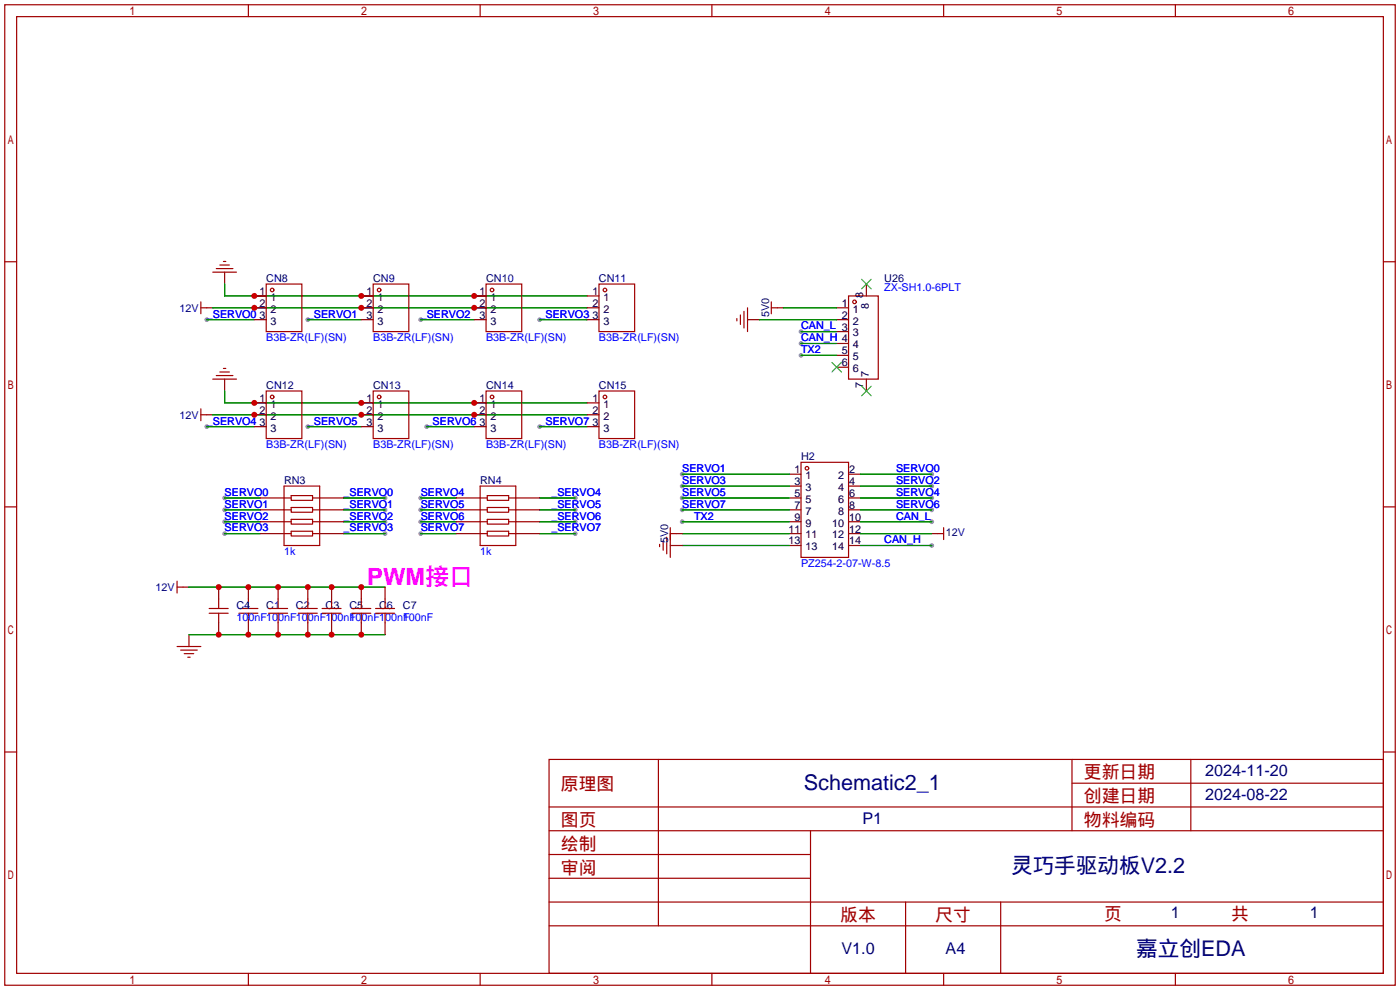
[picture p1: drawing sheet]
<svg xmlns="http://www.w3.org/2000/svg" width="299mm" height="212mm" viewBox="0 0 299 212" stroke-linecap="round" stroke-linejoin="round" font-family="sans-serif">
<g fill="#999">
<circle cx="44.2" cy="68.3" r=".51"/>
<circle cx="44.2" cy="91.2" r=".51"/>
<circle cx="65.8" cy="68.3" r=".51"/>
<circle cx="89.9" cy="68.3" r=".51"/>
<circle cx="115.3" cy="68.3" r=".51"/>
<circle cx="65.8" cy="91.2" r=".51"/>
<circle cx="91.2" cy="91.2" r=".51"/>
<circle cx="115.3" cy="91.2" r=".51"/>
<circle cx="82.3" cy="106.4" r=".51"/>
<circle cx="48" cy="109" r=".51"/>
<circle cx="82.3" cy="109" r=".51"/>
<circle cx="48" cy="111.5" r=".51"/>
<circle cx="82.3" cy="111.5" r=".51"/>
<circle cx="48" cy="114" r=".51"/>
<circle cx="82.3" cy="114" r=".51"/>
<circle cx="89.9" cy="106.4" r=".51"/>
<circle cx="122.9" cy="106.4" r=".51"/>
<circle cx="89.9" cy="109" r=".51"/>
<circle cx="122.9" cy="109" r=".51"/>
<circle cx="89.9" cy="111.5" r=".51"/>
<circle cx="122.9" cy="111.5" r=".51"/>
<circle cx="89.9" cy="114" r=".51"/>
<circle cx="122.9" cy="114" r=".51"/>
<circle cx="48" cy="106.4" r=".51"/>
<circle cx="171.2" cy="70.9" r=".51"/>
<circle cx="171.2" cy="73.4" r=".51"/>
<circle cx="171.2" cy="75.9" r=".51"/>
<circle cx="199.1" cy="111.5" r=".51"/>
<circle cx="199.1" cy="109" r=".51"/>
<circle cx="199.1" cy="106.4" r=".51"/>
<circle cx="199.1" cy="103.9" r=".51"/>
<circle cx="199.1" cy="101.3" r=".51"/>
<circle cx="145.8" cy="109" r=".51"/>
<circle cx="145.8" cy="106.4" r=".51"/>
<circle cx="145.8" cy="103.9" r=".51"/>
<circle cx="145.8" cy="101.3" r=".51"/>
<circle cx="145.8" cy="111.5" r=".51"/>
<circle cx="199.1" cy="116.6" r=".51"/>
</g>
<g fill="none" stroke="#a10000" stroke-width=".25">
<path d="M1 1h297.2v209.6h-297.2zM3.6 3.6h292.1v204.4h-292.1zM53.1 1v2.6M102.6 1v2.6M152.1 1v2.6M201.7 1v2.6M251.2 1v2.6M1 55.9h2.6M45.5 58.2h5M46.2 57.4h3.6M47 56.6h2M47.8 55.9h.5"/>
<path d="M295.7 55.9h2.5M42.9 64.5v2.6M42.9 65.8h1.3M47 79.5h2M47.8 78.7h.5M56.9 60.7h7.6v10.2h-7.6zM79.8 60.7h7.6v10.2h-7.6zM103.9 60.7h7.6v10.2h-7.6zM128 60.7h7.6v10.2h-7.6zM157.5 68.1v.5M158.2 67.3v2M159 66.5v3.6"/>
<path d="M159.8 65.8v5.1M164.8 65.8h1.3M164.8 64.5v2.6M181.4 63.2h6.3v17.8h-6.3zM42.9 87.4v2.5M42.9 88.6h1.3M45.5 81h5M46.2 80.3h3.6M56.9 83.6h7.6v10.1h-7.6zM79.8 83.6h7.6v10.1h-7.6zM103.9 83.6h7.6v10.1h-7.6zM128 83.6h7.6v10.1h-7.6z"/>
<path d="M171.2 98.8h10.2v20.3h-10.2zM1 108.3h2.6M60.7 114h1.5M60.7 103.9h7.6v12.7h-7.6zM60.7 106.4h1.5M60.7 111.5h1.5M60.7 109h1.5M62.2 105.9h4.6v1h-4.6zM62.2 108.5h4.6v1h-4.6zM62.2 111h4.6v1h-4.6zM62.2 113.5h4.6v1.1h-4.6zM66.8 114h1.5"/>
<path d="M66.8 106.4h1.5M66.8 111.5h1.5M66.8 109h1.5M102.6 103.9h7.6v12.7h-7.6zM102.6 114h1.5M102.6 106.4h1.5M102.6 111.5h1.5M102.6 109h1.5M104.1 105.9h4.6v1h-4.6zM104.1 108.5h4.6v1h-4.6zM104.1 111h4.6v1h-4.6zM104.1 113.5h4.6v1.1h-4.6z"/>
<path d="M108.7 114h1.5M108.7 106.4h1.5M108.7 111.5h1.5M108.7 109h1.5M141 116.3v.5M141.7 115.6v2M142.5 114.8v3.6M143.3 112.8v6.3M143.3 114h1.2M200.4 114h1.3M201.7 112.8v2.5M295.7 108.3h2.5"/>
<path d="M37.8 124.2v2.5M37.8 125.5h1.3M37.8 138.2h5.1M38.6 138.9h3.6M39.4 139.7h2M44.7 131.1h4.1M44.7 130h4.1M46.7 128v2M46.7 131.1v2M51.1 131.1h4M51.1 130h4M53.1 128v2"/>
<path d="M53.1 131.1v2M57.4 131.1h4.1M57.4 130h4.1M59.4 128v2M59.4 131.1v2M63.8 131.1h4M63.8 130h4M65.8 128v2M65.8 131.1v2M68.8 131.1h4.1M68.8 130h4.1M70.9 128v2"/>
<path d="M70.9 131.1v2M75.2 131.1h4M75.2 130h4M77.2 128v2M77.2 131.1v2M80.3 131.1h4M80.3 130h4M82.3 128v2M82.3 131.1v2M40.1 140.5h.5M1 160.7h2.6M117.3 162.3h178.4v45.7h-178.4z"/>
<path d="M117.3 177.5h178.4M117.3 172.5h178.4M140.7 162.3v35.6M173.2 177.5v30.5M229.1 162.3v15.2M229.1 167.4h66.6M254.5 162.3v15.2M295.7 160.7h2.5M117.3 182.6h55.9M117.3 197.9h178.4M117.3 192.8h178.4M117.3 187.7h55.9"/>
<path d="M193.5 192.8v15.2M213.9 192.8v15.2M53.1 208v2.6M102.6 208v2.6M152.1 208v2.6M201.7 208v2.6M251.2 208v2.6"/>
<circle cx="58.2" cy="62" r=".38"/>
<circle cx="81" cy="62" r=".38"/>
<circle cx="105.2" cy="62" r=".38"/>
<circle cx="129.3" cy="62" r=".38"/>
<circle cx="182.6" cy="64.5" r=".38"/>
<circle cx="58.2" cy="84.8" r=".38"/>
<circle cx="81" cy="84.8" r=".38"/>
<circle cx="105.2" cy="84.8" r=".38"/>
<circle cx="129.3" cy="84.8" r=".38"/>
<circle cx="172.5" cy="100.1" r=".38"/>
</g>
<g fill="none" stroke="#870000" stroke-width=".25">
<path d="M48 58.2v2.5M44.2 65.8h1.3M54.4 65.8h2.5M54.4 68.3h2.5M54.4 63.2h2.5M77.2 65.8h2.6M77.2 68.3h2.6M77.2 63.2h2.6M101.3 65.8h2.6M101.3 68.3h2.6M101.3 63.2h2.6M125.5 65.8h2.5"/>
<path d="M125.5 68.3h2.5M125.5 63.2h2.5M159.8 68.3h2.5M166.1 65.8h1.3M178.8 65.8h2.6M178.8 68.3h2.6M178.8 70.9h2.6M178.8 73.4h2.6M178.8 75.9h2.6M178.8 78.5h2.6M185.2 60.7v2.5M44.2 88.6h1.3"/>
<path d="M48 81v2.6M54.4 88.6h2.5M54.4 86.1h2.5M54.4 91.2h2.5M77.2 88.6h2.6M77.2 86.1h2.6M77.2 91.2h2.6M101.3 88.6h2.6M101.3 86.1h2.6M101.3 91.2h2.6M125.5 88.6h2.5M125.5 86.1h2.5"/>
<path d="M125.5 91.2h2.5M185.2 81v2.6M55.6 106.4h5.1M55.6 109h5.1M55.6 114h5.1M55.6 111.5h5.1M68.3 106.4h5.1M68.3 109h5.1M68.3 114h5.1M68.3 111.5h5.1M97.5 106.4h5.1M97.5 109h5.1"/>
<path d="M97.5 114h5.1M97.5 111.5h5.1M110.2 106.4h5.1M110.2 109h5.1M110.2 114h5.1M110.2 111.5h5.1M143.3 116.6h2.5M144.5 114h1.3M168.7 101.3h2.5M168.7 103.9h2.5M168.7 106.4h2.5M168.7 116.6h2.5"/>
<path d="M168.7 109h2.5M168.7 114h2.5M168.7 111.5h2.5M181.4 101.3h2.5M181.4 103.9h2.5M181.4 106.4h2.5M181.4 116.6h2.5M181.4 109h2.5M181.4 114h2.5M181.4 111.5h2.5M199.1 114h1.3M39.1 125.5h1.3"/>
<path d="M40.4 135.6v2.6M46.7 125.5v2.5M46.7 133.1v2.5M53.1 125.5v2.5M53.1 133.1v2.5M59.4 125.5v2.5M59.4 133.1v2.5M65.8 125.5v2.5M65.8 133.1v2.5M70.9 125.5v2.5M70.9 133.1v2.5M77.2 125.5v2.5"/>
<path d="M77.2 133.1v2.5M82.3 125.5v2.5M82.3 133.1v2.5"/>
</g>
<g fill="none" stroke="#008700" stroke-width=".25">
<path d="M44.2 68.3h10.2M45.5 65.8h80M48 60.7v2.5h77.5M65.8 68.3h11.4M89.9 68.3h11.4M115.3 68.3h10.2M162.3 68.3h16.5M167.4 65.8h11.4M171.2 70.9h7.6M171.2 73.4h7.6M171.2 75.9h7.6M44.2 91.2h10.2"/>
<path d="M45.5 88.6h80M48 83.6v2.5h77.5M65.8 91.2h11.4M91.2 91.2h10.1M115.3 91.2h10.2M48 106.4h7.6M48 109h7.6M48 111.5h7.6M48 114h7.6M73.4 106.4h8.9M73.4 109h8.9M73.4 111.5h8.9"/>
<path d="M73.4 114h8.9M89.9 106.4h7.6M89.9 109h7.6M89.9 111.5h7.6M89.9 114h7.6M115.3 106.4h7.6M115.3 109h7.6M115.3 111.5h7.6M115.3 114h7.6M145.8 106.4h22.9M145.8 109h22.9M145.8 111.5h22.9"/>
<path d="M145.8 114h22.9M145.8 103.9h22.9M145.8 101.3h22.9M145.8 116.6h22.9M183.9 106.4h15.2M183.9 109h15.2M183.9 111.5h15.2M183.9 114h15.2M183.9 103.9h15.2M183.9 101.3h15.2M183.9 116.6h15.2M40.4 135.6h41.9"/>
<path d="M40.4 125.5h41.9"/>
</g>
<path d="M184.1 59.7l2.1 2M186.2 59.7l-2.1 2M177.8 77.5l2 2M179.8 77.5l-2 2M184.1 82.5l2.1 2.1M186.2 82.5l-2.1 2.1" fill="none" stroke="#3c3" stroke-width=".25"/>
<g fill="#c00">
<circle cx="54.4" cy="63.2" r=".63"/>
<circle cx="77.2" cy="63.2" r=".63"/>
<circle cx="101.3" cy="63.2" r=".63"/>
<circle cx="54.4" cy="65.8" r=".63"/>
<circle cx="77.2" cy="65.8" r=".63"/>
<circle cx="101.3" cy="65.8" r=".63"/>
<circle cx="54.4" cy="86.1" r=".63"/>
<circle cx="77.2" cy="86.1" r=".63"/>
<circle cx="101.3" cy="86.1" r=".63"/>
<circle cx="54.4" cy="88.6" r=".63"/>
<circle cx="77.2" cy="88.6" r=".63"/>
<circle cx="101.3" cy="88.6" r=".63"/>
<circle cx="46.7" cy="135.6" r=".63"/>
<circle cx="53.1" cy="135.6" r=".63"/>
<circle cx="59.4" cy="135.6" r=".63"/>
<circle cx="65.8" cy="135.6" r=".63"/>
<circle cx="70.9" cy="135.6" r=".63"/>
<circle cx="77.2" cy="135.6" r=".63"/>
<circle cx="46.7" cy="125.5" r=".63"/>
<circle cx="53.1" cy="125.5" r=".63"/>
<circle cx="59.4" cy="125.5" r=".63"/>
<circle cx="65.8" cy="125.5" r=".63"/>
<circle cx="70.9" cy="125.5" r=".63"/>
<circle cx="77.2" cy="125.5" r=".63"/>
</g>
<text font-size="5.1" fill="#f0f" x="78.5" y="125">PWM接口</text>
<g font-size="4.6" fill="#000080">
<text x="171.8" y="168.8">Schematic2_1</text>
<text x="216.1" y="186.6">灵巧手驱动板V2.2</text>
<text x="242.8" y="204.3">嘉立创EDA</text>
</g>
<g font-size="3.8" fill="#a00000">
<text x="231.6" y="166.4">更新日期</text>
<text x="119.9" y="168.9">原理图</text>
<text x="231.6" y="171.5">创建日期</text>
<text x="119.9" y="176.5">图页</text>
<text x="231.6" y="176.5">物料编码</text>
<text x="119.9" y="181.6">绘制</text>
<text x="119.9" y="186.7">审阅</text>
<text x="179.6" y="196.9">版本</text>
<text x="199.9" y="196.9">尺寸</text>
<text x="236" y="196.6">页</text>
<text x="263.1" y="196.6">共</text>
</g>
<g font-size="3.5" fill="#000080">
<text x="257.6" y="165.9">2024-11-20</text>
<text x="257.6" y="171">2024-08-22</text>
<text x="184.3" y="176">P1</text>
<text x="250.2" y="196.1">1</text>
<text x="280" y="196.1">1</text>
<text x="179.8" y="204">V1.0</text>
<text x="202.1" y="204">A4</text>
</g>
<g font-size="2.3">
<text x="55.5" y="63">1</text>
<text x="55.5" y="65.6">2</text>
<text x="57.8" y="64.3">1</text>
<text x="78.3" y="63">1</text>
<text x="78.3" y="65.6">2</text>
<text x="80.7" y="64.3">1</text>
<text x="102.5" y="63">1</text>
<text x="102.5" y="65.6">2</text>
<text x="104.8" y="64.3">1</text>
<text x="126.6" y="63">1</text>
<text x="126.6" y="65.6">2</text>
<text x="129" y="64.3">1</text>
<text x="179.9" y="65.6">1</text>
<text x="184.4" y="63.6" transform="rotate(-90 184.4 63.6)">8</text>
<text x="185.7" y="66" transform="rotate(-90 185.7 66)">8</text>
<text x="55.5" y="68.1">3</text>
<text x="57.8" y="66.8">2</text>
<text x="57.8" y="69.4">3</text>
<text x="78.3" y="68.1">3</text>
<text x="80.7" y="66.8">2</text>
<text x="80.7" y="69.4">3</text>
<text x="102.5" y="68.1">3</text>
<text x="104.8" y="66.8">2</text>
<text x="104.8" y="69.4">3</text>
<text x="126.6" y="68.1">3</text>
<text x="129" y="66.8">2</text>
<text x="129" y="69.4">3</text>
<text x="179.9" y="68.1">2</text>
<text x="182.3" y="66.8">1</text>
<text x="182.3" y="69.4">2</text>
<text x="182.3" y="71.9">3</text>
<text x="179.9" y="75.7">5</text>
<text x="182.3" y="74.4">4</text>
<text x="182.3" y="77">5</text>
<text x="179.9" y="78.3">6</text>
<text x="182.3" y="79.5">6</text>
<text x="184.4" y="82.9" transform="rotate(-90 184.4 82.9)">7</text>
<text x="185.7" y="80.6" transform="rotate(-90 185.7 80.6)">7</text>
<text x="55.5" y="85.9">1</text>
<text x="55.5" y="88.4">2</text>
<text x="57.8" y="87.1">1</text>
<text x="57.8" y="89.7">2</text>
<text x="78.3" y="85.9">1</text>
<text x="78.3" y="88.4">2</text>
<text x="80.7" y="87.1">1</text>
<text x="80.7" y="89.7">2</text>
<text x="102.5" y="85.9">1</text>
<text x="102.5" y="88.4">2</text>
<text x="104.8" y="87.1">1</text>
<text x="104.8" y="89.7">2</text>
<text x="126.6" y="85.9">1</text>
<text x="126.6" y="88.4">2</text>
<text x="129" y="87.1">1</text>
<text x="129" y="89.7">2</text>
<text x="55.5" y="91">3</text>
<text x="57.8" y="92.2">3</text>
<text x="78.3" y="91">3</text>
<text x="80.7" y="92.2">3</text>
<text x="102.5" y="91">3</text>
<text x="104.8" y="92.2">3</text>
<text x="126.6" y="91">3</text>
<text x="129" y="92.2">3</text>
<text x="169.8" y="101.1">1</text>
<text x="181.5" y="101.1">2</text>
<text x="169.8" y="106.2">5</text>
<text x="169.8" y="103.7">3</text>
<text x="172.1" y="107.5">5</text>
<text x="172.1" y="104.9">3</text>
<text x="172.1" y="102.4">1</text>
<text x="179.1" y="102.4">2</text>
<text x="179.1" y="104.9">4</text>
<text x="179.1" y="107.5">6</text>
<text x="181.5" y="103.7">4</text>
<text x="181.5" y="106.2">6</text>
<text x="168.5" y="113.8">11</text>
<text x="169.8" y="111.3">9</text>
<text x="169.8" y="108.7">7</text>
<text x="172.1" y="112.5">9</text>
<text x="172.1" y="110">7</text>
<text x="177.8" y="112.5">10</text>
<text x="179.1" y="110">8</text>
<text x="181.5" y="108.7">8</text>
<text x="181.5" y="111.3">10</text>
<text x="181.5" y="113.8">12</text>
<text x="168.5" y="116.4">13</text>
<text x="172.1" y="117.6">13</text>
<text x="172.1" y="115.1">11</text>
<text x="177.8" y="115.1">12</text>
<text x="177.8" y="117.6">14</text>
<text x="181.5" y="116.4">14</text>
</g>
<g font-size="2.3" fill="#000080">
<text x="56.9" y="60.2">CN8</text>
<text x="79.8" y="60.2">CN9</text>
<text x="103.9" y="60.2">CN10</text>
<text x="128" y="60.2">CN11</text>
<text x="189" y="60.2">U26</text>
<text x="38.3" y="66.6">12V</text>
<text x="164.4" y="67.8" transform="rotate(-90 164.4 67.8)">5V0</text>
<text x="56.9" y="83.1">CN12</text>
<text x="79.8" y="83.1">CN13</text>
<text x="103.9" y="83.1">CN14</text>
<text x="128" y="83.1">CN15</text>
<text x="38.3" y="89.5">12V</text>
<text x="171.2" y="98.3">H2</text>
<text x="60.7" y="103.4">RN3</text>
<text x="102.6" y="103.4">RN4</text>
<text x="142.8" y="116.1" transform="rotate(-90 142.8 116.1)">5V0</text>
<text x="202.2" y="114.6">12V</text>
<text x="33.3" y="126.3">12V</text>
<text x="50.5" y="130.1">C4</text>
<text x="56.9" y="130.1">C1</text>
<text x="63.2" y="130.1">C2</text>
<text x="69.6" y="130.1">C3</text>
<text x="74.7" y="130.1">C5</text>
<text x="81" y="130.1">C6</text>
<text x="86.1" y="130.1">C7</text>
</g>
<g font-size="2.3" fill="#00f">
<text x="189" y="62.3">ZX-SH1.0-6PLT</text>
<text x="44.2" y="67.9">_SERVO0</text>
<text x="65.8" y="67.9">_SERVO1</text>
<text x="89.9" y="67.9">_SERVO2</text>
<text x="115.3" y="67.9">_SERVO3</text>
<text x="171.2" y="70.4">CAN_L 3</text>
<text x="56.9" y="72.9">B3B-ZR(LF)(SN)</text>
<text x="79.8" y="72.9">B3B-ZR(LF)(SN)</text>
<text x="103.9" y="72.9">B3B-ZR(LF)(SN)</text>
<text x="128" y="72.9">B3B-ZR(LF)(SN)</text>
<text x="171.2" y="72.9">CAN_H 4</text>
<text x="171.2" y="75.5">TX2</text>
<text x="44.2" y="90.7">_SERVO4</text>
<text x="56.9" y="95.8">B3B-ZR(LF)(SN)</text>
<text x="65.8" y="90.7">_SERVO5</text>
<text x="79.8" y="95.8">B3B-ZR(LF)(SN)</text>
<text x="91.2" y="90.7">_SERVO6</text>
<text x="103.9" y="95.8">B3B-ZR(LF)(SN)</text>
<text x="115.3" y="90.7">_SERVO7</text>
<text x="128" y="95.8">B3B-ZR(LF)(SN)</text>
<text x="145.8" y="100.9">SERVO1</text>
<text x="191.5" y="100.9">SERVO0</text>
<text x="48" y="106">SERVO0</text>
<text x="73.4" y="106">_SERVO0</text>
<text x="89.9" y="106">SERVO4</text>
<text x="117.9" y="106">_SERVO4</text>
<text x="145.8" y="106">SERVO5</text>
<text x="145.8" y="103.4">SERVO3</text>
<text x="191.5" y="106">SERVO4</text>
<text x="191.5" y="103.4">SERVO2</text>
<text x="48" y="108.5">SERVO1</text>
<text x="48" y="111">SERVO2</text>
<text x="48" y="113.6">SERVO3</text>
<text x="73.4" y="108.5">_SERVO1</text>
<text x="73.4" y="111">_SERVO2</text>
<text x="73.4" y="113.6">_SERVO3</text>
<text x="89.9" y="108.5">SERVO5</text>
<text x="89.9" y="111">SERVO6</text>
<text x="89.9" y="113.6">SERVO7</text>
<text x="117.9" y="108.5">_SERVO5</text>
<text x="117.9" y="111">_SERVO6</text>
<text x="117.9" y="113.6">_SERVO7</text>
<text x="145.8" y="108.5">SERVO7</text>
<text x="148.3" y="111">TX2</text>
<text x="191.5" y="111">CAN_L</text>
<text x="191.5" y="108.5">SERVO6</text>
<text x="60.7" y="118.7">1k</text>
<text x="102.6" y="118.7">1k</text>
<text x="189" y="116.1">CAN_H</text>
<text x="171.2" y="121.2">PZ254-2-07-W-8.5</text>
<text x="50.5" y="132.6">100nF100nF100nF100nF</text>
<text x="74.7" y="132.6">100nF100nF</text>
<text x="86.1" y="132.6">100nF</text>
</g>
</svg>
